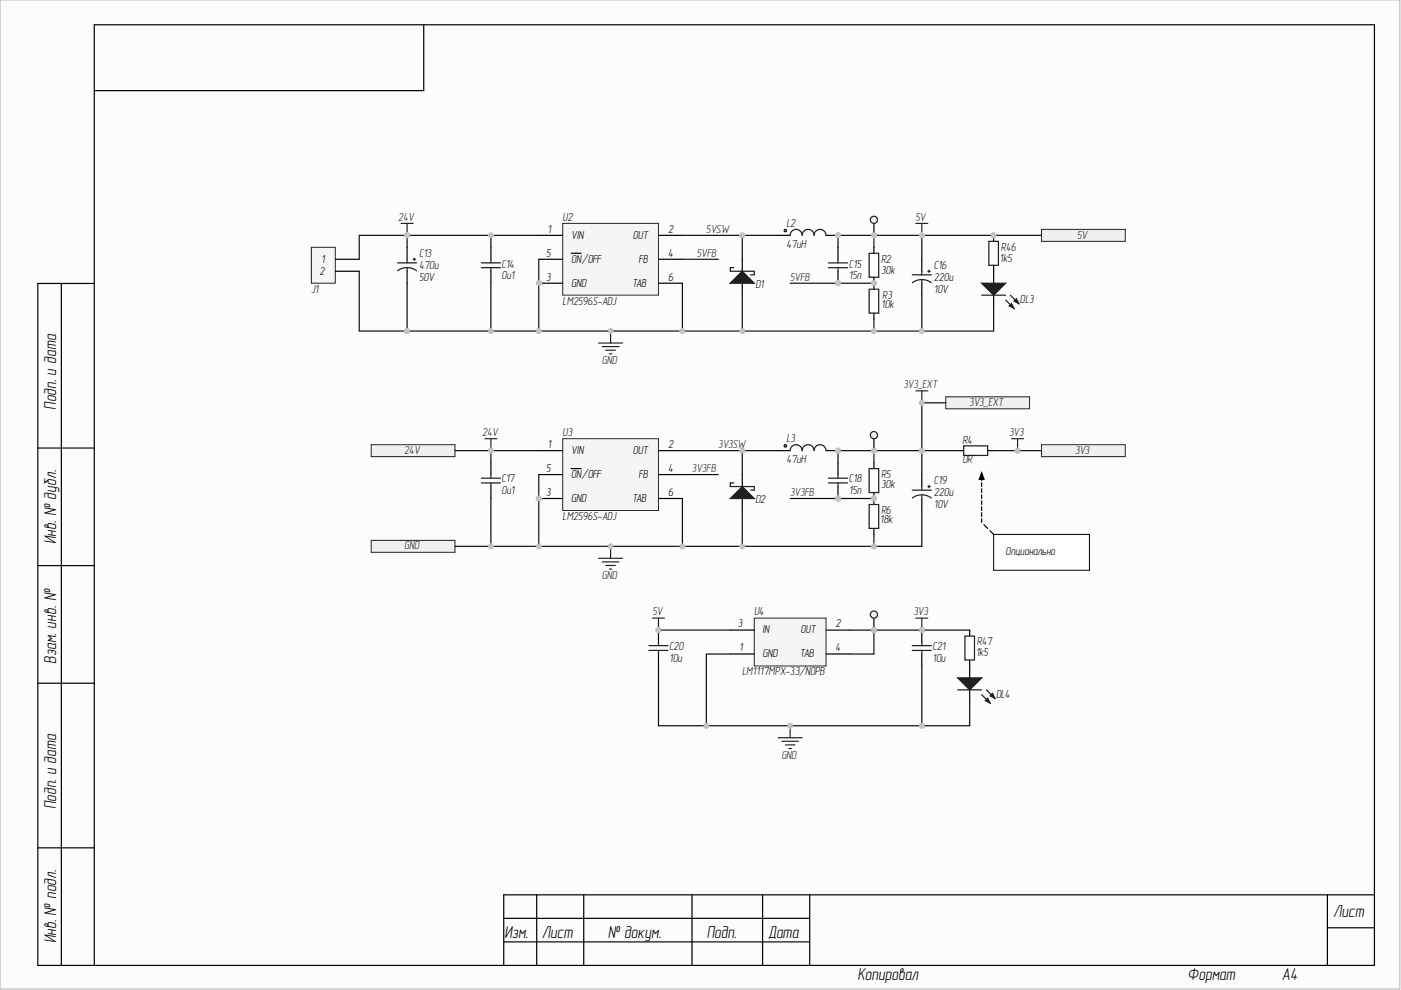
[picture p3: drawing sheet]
<svg xmlns="http://www.w3.org/2000/svg" width="297mm" height="210mm" viewBox="0 0 297 210" stroke-linecap="round" stroke-linejoin="round" font-family="sans-serif">
<path d="M0 0h296.8v209.7h-296.8z" fill-rule="evenodd" fill="#fcfcfc"/>
<path d="M0 0h296.8v209.7h-296.8z" fill="none" stroke="#bdbdbd" stroke-width=".21"/>
<path d="M0 0h296.8v209.7h-296.8z" fill-rule="evenodd" fill="#fcfcfc"/>
<path d="M0 0h296.8v209.7h-296.8z" fill="none" stroke="#bdbdbd" stroke-width=".21"/>
<g fill="none" stroke="#000" stroke-width=".25">
<path d="M89.8 5.3v13.9h-69.8M13 60.1v144.6M20 60.1h-12v144.6h283.4v-199.4h-271.4v199.4M8 95h12M8 119.9h12M8 144.9h12M8 179.8h12M106.8 194.7h64.9M106.8 199.7h64.9M113.8 189.7v15M123.8 189.7v15M146.7 189.7v15"/>
<path d="M161.7 189.7v15M171.7 189.7v15M281.4 189.7v15M281.4 196.7h10M291.4 189.7h-184.6v15"/>
</g>
<path d="M126.9 72.7h5.1M127.7 73.5h3.5M128.4 74.2h2.1M129.2 75h.5M129.5 70.2v2.5" fill="none" stroke="#262626" stroke-width=".25"/>
<circle cx="129.5" cy="70.2" r=".51" fill="#c1c1c1"/>
<circle cx="129.5" cy="70.2" r=".51" fill="none" stroke="#c1c1c1" stroke-width=".21"/>
<path d="M194.2 131.1h2.5M195.4 131.1v2.5" fill="none" stroke="#262626" stroke-width=".25"/>
<circle cx="195.4" cy="133.6" r=".51" fill="#c1c1c1"/>
<circle cx="195.4" cy="133.6" r=".51" fill="none" stroke="#c1c1c1" stroke-width=".21"/>
<path d="M194.2 47.4h2.5M195.4 47.4v2.5" fill="none" stroke="#262626" stroke-width=".25"/>
<circle cx="195.4" cy="49.9" r=".51" fill="#c1c1c1"/>
<circle cx="195.4" cy="49.9" r=".51" fill="none" stroke="#c1c1c1" stroke-width=".21"/>
<path d="M85 47.4h2.6M86.3 47.4v2.5" fill="none" stroke="#262626" stroke-width=".25"/>
<circle cx="86.3" cy="49.9" r=".51" fill="#c1c1c1"/>
<circle cx="86.3" cy="49.9" r=".51" fill="none" stroke="#c1c1c1" stroke-width=".21"/>
<circle cx="114.2" cy="60" r=".51" fill="#c1c1c1"/>
<circle cx="114.2" cy="60" r=".51" fill="none" stroke="#c1c1c1" stroke-width=".21"/>
<path d="M119.3 47.4h20.3v15.2h-20.3z" fill-rule="evenodd" fill="#f5f5f5"/>
<path d="M119.3 47.4h20.3v15.2h-20.3z" fill="none" stroke="#262626" stroke-width=".21"/>
<path d="M114.2 55h5.1M114.2 49.9h5.1M121.1 53.7h2.1M139.6 55h5.1M114.2 60h5.1" fill="none" stroke="#000" stroke-width=".25"/>
<circle cx="114.2" cy="60" r=".51" fill="#c1c1c1"/>
<circle cx="114.2" cy="60" r=".51" fill="none" stroke="#c1c1c1" stroke-width=".21"/>
<path d="M104.1 52.4v2.6M104.1 57.5v2.5M139.6 49.9h5.1M139.6 60h5.1M157.4 60v2.6" fill="none" stroke="#000" stroke-width=".25"/>
<path d="M102.1 55.7h4M102.1 56.7h4M104.1 55v.7M104.1 56.7v.8" fill="none" stroke="#1c1c1c" stroke-width=".25"/>
<path d="M154.8 60l2.6-2.5 2.5 2.5z" fill="#1c1c1c"/>
<path d="M155.6 56.7h-.8v.8h5.1v.8h-.7M154.8 60l2.6-2.5 2.5 2.5z" fill="none" stroke="#1c1c1c" stroke-width=".25"/>
<path d="M157.4 55v2.5" fill="none" stroke="#000" stroke-width=".25"/>
<circle cx="177.7" cy="49.9" r=".51" fill="#c1c1c1"/>
<circle cx="177.7" cy="49.9" r=".51" fill="none" stroke="#c1c1c1" stroke-width=".21"/>
<path d="M165 49.9h2.5M175.1 49.9h2.6" fill="none" stroke="#000" stroke-width=".25"/>
<circle cx="177.7" cy="49.9" r=".51" fill="#c1c1c1"/>
<circle cx="177.7" cy="49.9" r=".51" fill="none" stroke="#c1c1c1" stroke-width=".21"/>
<path d="M167.5 49.9a1.27 1.27 0 0 1 1.3-1.3 1.27 1.27 0 0 1 1.3 1.3 1.27 1.27 0 0 1 1.2-1.3 1.27 1.27 0 0 1 1.3 1.3M172.6 49.9a1.27 1.27 0 0 1 1.3-1.3 1.27 1.27 0 0 1 1.2 1.3M193.4 58.3h4.1M193.4 59.9a3.3 3.3 0 0 1 4 0M195.4 57.5v.8M195.4 59.3v.8M196.7 57.5h.5M197 57.3v.5" fill="none" stroke="#1c1c1c" stroke-width=".25"/>
<g fill="none" stroke="#000" stroke-width=".25">
<path d="M195.4 55v2.5M195.4 60.1v2.5"/>
<circle cx="166.5" cy="48.9" r=".25"/>
</g>
<circle cx="177.7" cy="60" r=".51" fill="#c1c1c1"/>
<circle cx="177.7" cy="60" r=".51" fill="none" stroke="#c1c1c1" stroke-width=".21"/>
<path d="M177.7 52.4v2.6M177.7 57.5v2.6" fill="none" stroke="#000" stroke-width=".25"/>
<circle cx="177.7" cy="60" r=".51" fill="#c1c1c1"/>
<circle cx="177.7" cy="60" r=".51" fill="none" stroke="#c1c1c1" stroke-width=".21"/>
<path d="M175.6 56.8h4.1M175.6 55.7h4.1M177.7 55v.7M177.7 56.8v.7" fill="none" stroke="#1c1c1c" stroke-width=".25"/>
<circle cx="185.3" cy="60" r=".51" fill="#c1c1c1"/>
<circle cx="185.3" cy="60" r=".51" fill="none" stroke="#c1c1c1" stroke-width=".21"/>
<path d="M185.3 58.8v1.3" fill="none" stroke="#000" stroke-width=".25"/>
<circle cx="185.3" cy="60" r=".51" fill="#c1c1c1"/>
<circle cx="185.3" cy="60" r=".51" fill="none" stroke="#c1c1c1" stroke-width=".21"/>
<path d="M185.3 52.4v1.3" fill="none" stroke="#000" stroke-width=".25"/>
<path d="M184.3 53.7h2v5.1h-2z" fill="none" stroke="#1c1c1c" stroke-width=".25"/>
<circle cx="185.3" cy="60" r=".51" fill="#c1c1c1"/>
<circle cx="185.3" cy="60" r=".51" fill="none" stroke="#c1c1c1" stroke-width=".21"/>
<path d="M185.3 60.1v1.2M185.3 66.4v1.3" fill="none" stroke="#000" stroke-width=".25"/>
<circle cx="185.3" cy="60" r=".51" fill="#c1c1c1"/>
<circle cx="185.3" cy="60" r=".51" fill="none" stroke="#c1c1c1" stroke-width=".21"/>
<path d="M184.3 61.3h2v5.1h-2z" fill="none" stroke="#1c1c1c" stroke-width=".25"/>
<path d="M126.9 118.4h5.1M127.7 119.1h3.5M128.4 119.9h2.1M129.5 115.8v2.6M129.2 120.7h.5" fill="none" stroke="#262626" stroke-width=".25"/>
<circle cx="129.5" cy="115.8" r=".51" fill="#c1c1c1"/>
<circle cx="129.5" cy="115.8" r=".51" fill="none" stroke="#c1c1c1" stroke-width=".21"/>
<path d="M194.2 82.9h2.5M195.4 82.9v2.5" fill="none" stroke="#262626" stroke-width=".25"/>
<circle cx="195.4" cy="85.4" r=".51" fill="#c1c1c1"/>
<circle cx="195.4" cy="85.4" r=".51" fill="none" stroke="#c1c1c1" stroke-width=".21"/>
<circle cx="114.2" cy="105.7" r=".51" fill="#c1c1c1"/>
<circle cx="114.2" cy="105.7" r=".51" fill="none" stroke="#c1c1c1" stroke-width=".21"/>
<path d="M119.3 93h20.3v15.2h-20.3z" fill-rule="evenodd" fill="#f5f5f5"/>
<path d="M119.3 93h20.3v15.2h-20.3z" fill="none" stroke="#262626" stroke-width=".21"/>
<path d="M114.2 95.6h5.1M121.1 99.4h2.1M114.2 100.6h5.1M114.2 105.7h5.1M139.6 100.6h5.1" fill="none" stroke="#000" stroke-width=".25"/>
<circle cx="114.2" cy="105.7" r=".51" fill="#c1c1c1"/>
<circle cx="114.2" cy="105.7" r=".51" fill="none" stroke="#c1c1c1" stroke-width=".21"/>
<path d="M139.6 95.6h5.1M139.6 105.7h5.1M157.4 105.7v2.5" fill="none" stroke="#000" stroke-width=".25"/>
<path d="M154.8 105.7l2.6-2.5 2.5 2.5z" fill="#1c1c1c"/>
<path d="M154.8 105.7l2.6-2.5 2.5 2.5zM155.6 102.4h-.8v.8h5.1v.7h-.7" fill="none" stroke="#1c1c1c" stroke-width=".25"/>
<path d="M157.4 100.6v2.6" fill="none" stroke="#000" stroke-width=".25"/>
<circle cx="177.7" cy="95.6" r=".51" fill="#c1c1c1"/>
<circle cx="177.7" cy="95.6" r=".51" fill="none" stroke="#c1c1c1" stroke-width=".21"/>
<path d="M165 95.6h2.5M175.1 95.6h2.6" fill="none" stroke="#000" stroke-width=".25"/>
<circle cx="177.7" cy="95.6" r=".51" fill="#c1c1c1"/>
<circle cx="177.7" cy="95.6" r=".51" fill="none" stroke="#c1c1c1" stroke-width=".21"/>
<path d="M167.5 95.6a1.27 1.27 0 0 1 1.3-1.3 1.27 1.27 0 0 1 1.3 1.3 1.27 1.27 0 0 1 1.2-1.3 1.27 1.27 0 0 1 1.3 1.3 1.27 1.27 0 0 1 1.3-1.3 1.27 1.27 0 0 1 1.2 1.3M193.4 103.9h4.1M193.4 105.6a3.3 3.3 0 0 1 4 0M195.4 103.2v.7M195.4 104.9v.8M196.7 103.2h.5M197 102.9v.5" fill="none" stroke="#1c1c1c" stroke-width=".25"/>
<g fill="none" stroke="#000" stroke-width=".25">
<path d="M195.4 100.6v2.6M195.4 105.7v2.5"/>
<circle cx="166.5" cy="94.5" r=".25"/>
</g>
<circle cx="177.7" cy="105.7" r=".51" fill="#c1c1c1"/>
<circle cx="177.7" cy="105.7" r=".51" fill="none" stroke="#c1c1c1" stroke-width=".21"/>
<path d="M177.7 98.1v2.5M177.7 103.2v2.5" fill="none" stroke="#000" stroke-width=".25"/>
<circle cx="177.7" cy="105.7" r=".51" fill="#c1c1c1"/>
<circle cx="177.7" cy="105.7" r=".51" fill="none" stroke="#c1c1c1" stroke-width=".21"/>
<path d="M175.6 102.4h4.1M175.6 101.4h4.1M177.7 100.6v.8M177.7 102.4v.8" fill="none" stroke="#1c1c1c" stroke-width=".25"/>
<circle cx="185.3" cy="105.7" r=".51" fill="#c1c1c1"/>
<circle cx="185.3" cy="105.7" r=".51" fill="none" stroke="#c1c1c1" stroke-width=".21"/>
<path d="M185.3 104.4v1.3" fill="none" stroke="#000" stroke-width=".25"/>
<circle cx="185.3" cy="105.7" r=".51" fill="#c1c1c1"/>
<circle cx="185.3" cy="105.7" r=".51" fill="none" stroke="#c1c1c1" stroke-width=".21"/>
<path d="M185.3 98.1v1.3" fill="none" stroke="#000" stroke-width=".25"/>
<path d="M184.3 99.4h2v5h-2z" fill="none" stroke="#1c1c1c" stroke-width=".25"/>
<circle cx="185.3" cy="105.7" r=".51" fill="#c1c1c1"/>
<circle cx="185.3" cy="105.7" r=".51" fill="none" stroke="#c1c1c1" stroke-width=".21"/>
<path d="M185.3 105.7v1.3M185.3 112v1.3" fill="none" stroke="#000" stroke-width=".25"/>
<circle cx="185.3" cy="105.7" r=".51" fill="#c1c1c1"/>
<circle cx="185.3" cy="105.7" r=".51" fill="none" stroke="#c1c1c1" stroke-width=".21"/>
<path d="M102.1 101.4h4M102.1 102.4h4M104.1 100.6v.8M104.1 102.4v.8M184.3 107h2v5h-2z" fill="none" stroke="#1c1c1c" stroke-width=".25"/>
<path d="M104.1 98.1v2.5M104.1 103.2v2.5" fill="none" stroke="#000" stroke-width=".25"/>
<path d="M102.8 93h2.6M104.1 93v2.6" fill="none" stroke="#262626" stroke-width=".25"/>
<circle cx="104.1" cy="95.6" r=".51" fill="#c1c1c1"/>
<circle cx="104.1" cy="95.6" r=".51" fill="none" stroke="#c1c1c1" stroke-width=".21"/>
<path d="M138.3 131.1h2.6M139.6 131.1v2.5" fill="none" stroke="#262626" stroke-width=".25"/>
<circle cx="139.6" cy="133.6" r=".51" fill="#c1c1c1"/>
<circle cx="139.6" cy="133.6" r=".51" fill="none" stroke="#c1c1c1" stroke-width=".21"/>
<path d="M159.9 131.1h15.2v10.1h-15.2z" fill-rule="evenodd" fill="#f5f5f5"/>
<path d="M159.9 131.1h15.2v10.1h-15.2z" fill="none" stroke="#262626" stroke-width=".21"/>
<path d="M154.8 133.6h5.1M154.8 138.7h5.1M175.1 133.6h5.1M175.1 138.7h5.1" fill="none" stroke="#000" stroke-width=".25"/>
<circle cx="139.6" cy="133.6" r=".51" fill="#c1c1c1"/>
<circle cx="139.6" cy="133.6" r=".51" fill="none" stroke="#c1c1c1" stroke-width=".21"/>
<path d="M139.6 133.6v2.5M139.6 138.7v2.5" fill="none" stroke="#000" stroke-width=".25"/>
<circle cx="139.6" cy="133.6" r=".51" fill="#c1c1c1"/>
<circle cx="139.6" cy="133.6" r=".51" fill="none" stroke="#c1c1c1" stroke-width=".21"/>
<path d="M137.6 136.9h4M137.6 137.9h4M139.6 136.1v.8M139.6 137.9v.8" fill="none" stroke="#1c1c1c" stroke-width=".25"/>
<circle cx="195.4" cy="133.6" r=".51" fill="#c1c1c1"/>
<circle cx="195.4" cy="133.6" r=".51" fill="none" stroke="#c1c1c1" stroke-width=".21"/>
<path d="M195.4 133.6v2.5M195.4 138.7v2.5" fill="none" stroke="#000" stroke-width=".25"/>
<circle cx="195.4" cy="133.6" r=".51" fill="#c1c1c1"/>
<circle cx="195.4" cy="133.6" r=".51" fill="none" stroke="#c1c1c1" stroke-width=".21"/>
<path d="M193.4 136.9h4.1M193.4 137.9h4.1M195.4 136.1v.8M195.4 137.9v.8" fill="none" stroke="#1c1c1c" stroke-width=".25"/>
<path d="M165 156.4h5.1M165.7 157.2h3.6M166.5 157.9h2M167.3 158.7h.5M167.5 153.9v2.5" fill="none" stroke="#262626" stroke-width=".25"/>
<circle cx="167.5" cy="153.9" r=".51" fill="#c1c1c1"/>
<circle cx="167.5" cy="153.9" r=".51" fill="none" stroke="#c1c1c1" stroke-width=".21"/>
<path d="M214.5 93h2.5M215.7 93v2.6" fill="none" stroke="#262626" stroke-width=".25"/>
<circle cx="215.7" cy="95.6" r=".51" fill="#c1c1c1"/>
<circle cx="215.7" cy="95.6" r=".51" fill="none" stroke="#c1c1c1" stroke-width=".21"/>
<path d="M203.1 95.6h1.2M209.4 95.6h1.3" fill="none" stroke="#000" stroke-width=".25"/>
<path d="M204.3 94.5h5.1v2.1h-5.1z" fill="none" stroke="#1c1c1c" stroke-width=".25"/>
<path d="M200.5 84.1h17.8v2.6h-17.8z" fill-rule="evenodd" fill="#f0f0f0"/>
<path d="M200.5 84.1h17.8v2.6h-17.8z" fill="none" stroke="#262626" stroke-width=".21"/>
<path d="M220.8 94.3h17.8v2.5h-17.8z" fill-rule="evenodd" fill="#f0f0f0"/>
<path d="M220.8 94.3h17.8v2.5h-17.8z" fill="none" stroke="#262626" stroke-width=".21"/>
<path d="M220.8 48.6h17.8v2.6h-17.8z" fill-rule="evenodd" fill="#f0f0f0"/>
<path d="M220.8 48.6h17.8v2.6h-17.8z" fill="none" stroke="#262626" stroke-width=".21"/>
<path d="M78.7 94.3h17.8v2.5h-17.8z" fill-rule="evenodd" fill="#f0f0f0"/>
<path d="M78.7 94.3h17.8v2.5h-17.8z" fill="none" stroke="#262626" stroke-width=".21"/>
<path d="M78.7 114.6h17.8v2.5h-17.8z" fill-rule="evenodd" fill="#f0f0f0"/>
<path d="M78.7 114.6h17.8v2.5h-17.8z" fill="none" stroke="#262626" stroke-width=".21"/>
<path d="M210.7 113.3h20.3v7.6h-20.3z" fill-rule="evenodd" fill="#fefefe"/>
<path d="M210.7 113.3h20.3v7.6h-20.3z" fill="none" stroke="#000" stroke-width=".21"/>
<path d="M208.1 100.2l.5 1.4h-1zM208.1 101.1v.8M208.1 102.4v.8M208.1 103.6v.8M208.1 104.9v.8M208.1 106.2v.8M208.1 107.4v.8M208.1 108.7v.8M208.1 110v.8M208.6 111.2l.8 .8M209.9 112.5l.8 .8" fill="none" stroke="#000" stroke-width=".25"/>
<path d="M208.1 100.2l.5 1.4h-1z" fill="#000"/>
<circle cx="210.7" cy="49.9" r=".51" fill="#c1c1c1"/>
<circle cx="210.7" cy="49.9" r=".51" fill="none" stroke="#c1c1c1" stroke-width=".21"/>
<path d="M210.7 49.9v1.3M210.7 56.2v1.3" fill="none" stroke="#000" stroke-width=".25"/>
<circle cx="210.7" cy="49.9" r=".51" fill="#c1c1c1"/>
<circle cx="210.7" cy="49.9" r=".51" fill="none" stroke="#c1c1c1" stroke-width=".21"/>
<path d="M209.7 51.2h2v5h-2zM204.6 134.9h2v5h-2z" fill="none" stroke="#1c1c1c" stroke-width=".25"/>
<path d="M205.6 133.6v1.3M205.6 139.9v1.3" fill="none" stroke="#000" stroke-width=".25"/>
<path d="M86.3 49.9h-10.1v5.1" fill="none" stroke="#0e0e0e" stroke-width=".25"/>
<circle cx="86.3" cy="49.9" r=".51" fill="#c1c1c1"/>
<circle cx="86.3" cy="49.9" r=".51" fill="none" stroke="#c1c1c1" stroke-width=".21"/>
<path d="M76.2 57.5v12.7h10.1" fill="none" stroke="#0e0e0e" stroke-width=".25"/>
<circle cx="86.3" cy="70.2" r=".51" fill="#c1c1c1"/>
<circle cx="86.3" cy="70.2" r=".51" fill="none" stroke="#c1c1c1" stroke-width=".21"/>
<path d="M86.3 60v10.2" fill="none" stroke="#0e0e0e" stroke-width=".25"/>
<circle cx="86.3" cy="70.2" r=".51" fill="#c1c1c1"/>
<circle cx="86.3" cy="70.2" r=".51" fill="none" stroke="#c1c1c1" stroke-width=".21"/>
<path d="M86.3 49.9v2.5" fill="none" stroke="#0e0e0e" stroke-width=".25"/>
<circle cx="86.3" cy="49.9" r=".51" fill="#c1c1c1"/>
<circle cx="86.3" cy="49.9" r=".51" fill="none" stroke="#c1c1c1" stroke-width=".21"/>
<path d="M114.2 55v5" fill="none" stroke="#0e0e0e" stroke-width=".25"/>
<circle cx="114.2" cy="60" r=".51" fill="#c1c1c1"/>
<circle cx="114.2" cy="60" r=".51" fill="none" stroke="#c1c1c1" stroke-width=".21"/>
<path d="M104.1 60v10.2" fill="none" stroke="#0e0e0e" stroke-width=".25"/>
<circle cx="104.1" cy="70.2" r=".51" fill="#c1c1c1"/>
<circle cx="104.1" cy="70.2" r=".51" fill="none" stroke="#c1c1c1" stroke-width=".21"/>
<path d="M86.3 49.9h27.9" fill="none" stroke="#0e0e0e" stroke-width=".25"/>
<circle cx="104.1" cy="49.9" r=".51" fill="#c1c1c1"/>
<circle cx="104.1" cy="49.9" r=".51" fill="none" stroke="#c1c1c1" stroke-width=".21"/>
<circle cx="86.3" cy="49.9" r=".51" fill="#c1c1c1"/>
<circle cx="86.3" cy="49.9" r=".51" fill="none" stroke="#c1c1c1" stroke-width=".21"/>
<path d="M104.1 49.9v2.5" fill="none" stroke="#0e0e0e" stroke-width=".25"/>
<circle cx="104.1" cy="49.9" r=".51" fill="#c1c1c1"/>
<circle cx="104.1" cy="49.9" r=".51" fill="none" stroke="#c1c1c1" stroke-width=".21"/>
<path d="M144.7 60v10.2h-30.5" fill="none" stroke="#0e0e0e" stroke-width=".25"/>
<circle cx="144.7" cy="70.2" r=".51" fill="#c1c1c1"/>
<circle cx="144.7" cy="70.2" r=".51" fill="none" stroke="#c1c1c1" stroke-width=".21"/>
<circle cx="129.5" cy="70.2" r=".51" fill="#c1c1c1"/>
<circle cx="129.5" cy="70.2" r=".51" fill="none" stroke="#c1c1c1" stroke-width=".21"/>
<circle cx="114.2" cy="70.2" r=".51" fill="#c1c1c1"/>
<circle cx="114.2" cy="70.2" r=".51" fill="none" stroke="#c1c1c1" stroke-width=".21"/>
<path d="M185.3 67.7v2.5" fill="none" stroke="#0e0e0e" stroke-width=".25"/>
<circle cx="185.3" cy="70.2" r=".51" fill="#c1c1c1"/>
<circle cx="185.3" cy="70.2" r=".51" fill="none" stroke="#c1c1c1" stroke-width=".21"/>
<path d="M114.2 60v10.2h-27.9" fill="none" stroke="#0e0e0e" stroke-width=".25"/>
<circle cx="86.3" cy="70.2" r=".51" fill="#c1c1c1"/>
<circle cx="86.3" cy="70.2" r=".51" fill="none" stroke="#c1c1c1" stroke-width=".21"/>
<circle cx="104.1" cy="70.2" r=".51" fill="#c1c1c1"/>
<circle cx="104.1" cy="70.2" r=".51" fill="none" stroke="#c1c1c1" stroke-width=".21"/>
<circle cx="114.2" cy="70.2" r=".51" fill="#c1c1c1"/>
<circle cx="114.2" cy="70.2" r=".51" fill="none" stroke="#c1c1c1" stroke-width=".21"/>
<circle cx="114.2" cy="60" r=".51" fill="#c1c1c1"/>
<circle cx="114.2" cy="60" r=".51" fill="none" stroke="#c1c1c1" stroke-width=".21"/>
<path d="M177.7 49.9v2.5" fill="none" stroke="#0e0e0e" stroke-width=".25"/>
<circle cx="177.7" cy="49.9" r=".51" fill="#c1c1c1"/>
<circle cx="177.7" cy="49.9" r=".51" fill="none" stroke="#c1c1c1" stroke-width=".21"/>
<path d="M185.3 49.9v2.5" fill="none" stroke="#0e0e0e" stroke-width=".25"/>
<circle cx="185.3" cy="49.9" r=".51" fill="#c1c1c1"/>
<circle cx="185.3" cy="49.9" r=".51" fill="none" stroke="#c1c1c1" stroke-width=".21"/>
<path d="M177.7 60.1h7.6" fill="none" stroke="#0e0e0e" stroke-width=".25"/>
<circle cx="177.7" cy="60" r=".51" fill="#c1c1c1"/>
<circle cx="177.7" cy="60" r=".51" fill="none" stroke="#c1c1c1" stroke-width=".21"/>
<circle cx="185.3" cy="60" r=".51" fill="#c1c1c1"/>
<circle cx="185.3" cy="60" r=".51" fill="none" stroke="#c1c1c1" stroke-width=".21"/>
<path d="M167.5 60.1h10.2" fill="none" stroke="#0e0e0e" stroke-width=".25"/>
<circle cx="177.7" cy="60" r=".51" fill="#c1c1c1"/>
<circle cx="177.7" cy="60" r=".51" fill="none" stroke="#c1c1c1" stroke-width=".21"/>
<path d="M144.7 55h7.6M195.4 62.6v7.6h-50.7" fill="none" stroke="#0e0e0e" stroke-width=".25"/>
<circle cx="144.7" cy="70.2" r=".51" fill="#c1c1c1"/>
<circle cx="144.7" cy="70.2" r=".51" fill="none" stroke="#c1c1c1" stroke-width=".21"/>
<circle cx="157.4" cy="70.2" r=".51" fill="#c1c1c1"/>
<circle cx="157.4" cy="70.2" r=".51" fill="none" stroke="#c1c1c1" stroke-width=".21"/>
<circle cx="185.3" cy="70.2" r=".51" fill="#c1c1c1"/>
<circle cx="185.3" cy="70.2" r=".51" fill="none" stroke="#c1c1c1" stroke-width=".21"/>
<circle cx="195.4" cy="70.2" r=".51" fill="#c1c1c1"/>
<circle cx="195.4" cy="70.2" r=".51" fill="none" stroke="#c1c1c1" stroke-width=".21"/>
<path d="M144.7 49.9h20.3" fill="none" stroke="#0e0e0e" stroke-width=".25"/>
<circle cx="157.4" cy="49.9" r=".51" fill="#c1c1c1"/>
<circle cx="157.4" cy="49.9" r=".51" fill="none" stroke="#c1c1c1" stroke-width=".21"/>
<path d="M157.4 62.6v7.6" fill="none" stroke="#0e0e0e" stroke-width=".25"/>
<circle cx="157.4" cy="70.2" r=".51" fill="#c1c1c1"/>
<circle cx="157.4" cy="70.2" r=".51" fill="none" stroke="#c1c1c1" stroke-width=".21"/>
<path d="M157.4 49.9v5.1" fill="none" stroke="#0e0e0e" stroke-width=".25"/>
<circle cx="157.4" cy="49.9" r=".51" fill="#c1c1c1"/>
<circle cx="157.4" cy="49.9" r=".51" fill="none" stroke="#c1c1c1" stroke-width=".21"/>
<path d="M114.2 100.6v5.1" fill="none" stroke="#0e0e0e" stroke-width=".25"/>
<circle cx="114.2" cy="105.7" r=".51" fill="#c1c1c1"/>
<circle cx="114.2" cy="105.7" r=".51" fill="none" stroke="#c1c1c1" stroke-width=".21"/>
<path d="M185.3 113.3v2.5" fill="none" stroke="#0e0e0e" stroke-width=".25"/>
<circle cx="185.3" cy="115.8" r=".51" fill="#c1c1c1"/>
<circle cx="185.3" cy="115.8" r=".51" fill="none" stroke="#c1c1c1" stroke-width=".21"/>
<path d="M177.7 95.6v2.5" fill="none" stroke="#0e0e0e" stroke-width=".25"/>
<circle cx="177.7" cy="95.6" r=".51" fill="#c1c1c1"/>
<circle cx="177.7" cy="95.6" r=".51" fill="none" stroke="#c1c1c1" stroke-width=".21"/>
<path d="M185.3 95.6v2.5" fill="none" stroke="#0e0e0e" stroke-width=".25"/>
<circle cx="185.3" cy="95.6" r=".51" fill="#c1c1c1"/>
<circle cx="185.3" cy="95.6" r=".51" fill="none" stroke="#c1c1c1" stroke-width=".21"/>
<path d="M177.7 105.7h7.6" fill="none" stroke="#0e0e0e" stroke-width=".25"/>
<circle cx="177.7" cy="105.7" r=".51" fill="#c1c1c1"/>
<circle cx="177.7" cy="105.7" r=".51" fill="none" stroke="#c1c1c1" stroke-width=".21"/>
<circle cx="185.3" cy="105.7" r=".51" fill="#c1c1c1"/>
<circle cx="185.3" cy="105.7" r=".51" fill="none" stroke="#c1c1c1" stroke-width=".21"/>
<path d="M167.5 105.7h10.2" fill="none" stroke="#0e0e0e" stroke-width=".25"/>
<circle cx="177.7" cy="105.7" r=".51" fill="#c1c1c1"/>
<circle cx="177.7" cy="105.7" r=".51" fill="none" stroke="#c1c1c1" stroke-width=".21"/>
<path d="M144.7 100.6h7.6M195.4 108.2v7.6h-50.7" fill="none" stroke="#0e0e0e" stroke-width=".25"/>
<circle cx="144.7" cy="115.8" r=".51" fill="#c1c1c1"/>
<circle cx="144.7" cy="115.8" r=".51" fill="none" stroke="#c1c1c1" stroke-width=".21"/>
<circle cx="157.4" cy="115.8" r=".51" fill="#c1c1c1"/>
<circle cx="157.4" cy="115.8" r=".51" fill="none" stroke="#c1c1c1" stroke-width=".21"/>
<circle cx="185.3" cy="115.8" r=".51" fill="#c1c1c1"/>
<circle cx="185.3" cy="115.8" r=".51" fill="none" stroke="#c1c1c1" stroke-width=".21"/>
<path d="M144.7 95.6h20.3" fill="none" stroke="#0e0e0e" stroke-width=".25"/>
<circle cx="157.4" cy="95.6" r=".51" fill="#c1c1c1"/>
<circle cx="157.4" cy="95.6" r=".51" fill="none" stroke="#c1c1c1" stroke-width=".21"/>
<path d="M157.4 108.2v7.6" fill="none" stroke="#0e0e0e" stroke-width=".25"/>
<circle cx="157.4" cy="115.8" r=".51" fill="#c1c1c1"/>
<circle cx="157.4" cy="115.8" r=".51" fill="none" stroke="#c1c1c1" stroke-width=".21"/>
<path d="M157.4 95.6v5" fill="none" stroke="#0e0e0e" stroke-width=".25"/>
<circle cx="157.4" cy="95.6" r=".51" fill="#c1c1c1"/>
<circle cx="157.4" cy="95.6" r=".51" fill="none" stroke="#c1c1c1" stroke-width=".21"/>
<path d="M114.2 95.6h-10.1v2.5" fill="none" stroke="#0e0e0e" stroke-width=".25"/>
<circle cx="104.1" cy="95.6" r=".51" fill="#c1c1c1"/>
<circle cx="104.1" cy="95.6" r=".51" fill="none" stroke="#c1c1c1" stroke-width=".21"/>
<path d="M104.1 105.7v10.1h40.6v-10.1" fill="none" stroke="#0e0e0e" stroke-width=".25"/>
<circle cx="144.7" cy="115.8" r=".51" fill="#c1c1c1"/>
<circle cx="144.7" cy="115.8" r=".51" fill="none" stroke="#c1c1c1" stroke-width=".21"/>
<circle cx="129.5" cy="115.8" r=".51" fill="#c1c1c1"/>
<circle cx="129.5" cy="115.8" r=".51" fill="none" stroke="#c1c1c1" stroke-width=".21"/>
<circle cx="114.2" cy="115.8" r=".51" fill="#c1c1c1"/>
<circle cx="114.2" cy="115.8" r=".51" fill="none" stroke="#c1c1c1" stroke-width=".21"/>
<circle cx="104.1" cy="115.8" r=".51" fill="#c1c1c1"/>
<circle cx="104.1" cy="115.8" r=".51" fill="none" stroke="#c1c1c1" stroke-width=".21"/>
<path d="M114.2 105.7v10.1" fill="none" stroke="#0e0e0e" stroke-width=".25"/>
<circle cx="114.2" cy="105.7" r=".51" fill="#c1c1c1"/>
<circle cx="114.2" cy="105.7" r=".51" fill="none" stroke="#c1c1c1" stroke-width=".21"/>
<circle cx="114.2" cy="115.8" r=".51" fill="#c1c1c1"/>
<circle cx="114.2" cy="115.8" r=".51" fill="none" stroke="#c1c1c1" stroke-width=".21"/>
<path d="M139.6 133.6h15.2" fill="none" stroke="#0e0e0e" stroke-width=".25"/>
<circle cx="139.6" cy="133.6" r=".51" fill="#c1c1c1"/>
<circle cx="139.6" cy="133.6" r=".51" fill="none" stroke="#c1c1c1" stroke-width=".21"/>
<path d="M185.3 133.6v5.1h-5.1" fill="none" stroke="#0e0e0e" stroke-width=".25"/>
<circle cx="185.3" cy="133.6" r=".51" fill="#c1c1c1"/>
<circle cx="185.3" cy="133.6" r=".51" fill="none" stroke="#c1c1c1" stroke-width=".21"/>
<path d="M195.4 141.2v12.7h-45.6" fill="none" stroke="#0e0e0e" stroke-width=".25"/>
<circle cx="195.4" cy="153.9" r=".51" fill="#c1c1c1"/>
<circle cx="195.4" cy="153.9" r=".51" fill="none" stroke="#c1c1c1" stroke-width=".21"/>
<circle cx="167.5" cy="153.9" r=".51" fill="#c1c1c1"/>
<circle cx="167.5" cy="153.9" r=".51" fill="none" stroke="#c1c1c1" stroke-width=".21"/>
<circle cx="149.8" cy="153.9" r=".51" fill="#c1c1c1"/>
<circle cx="149.8" cy="153.9" r=".51" fill="none" stroke="#c1c1c1" stroke-width=".21"/>
<path d="M210.7 95.6h5" fill="none" stroke="#0e0e0e" stroke-width=".25"/>
<circle cx="215.7" cy="95.6" r=".51" fill="#c1c1c1"/>
<circle cx="215.7" cy="95.6" r=".51" fill="none" stroke="#c1c1c1" stroke-width=".21"/>
<path d="M195.4 95.6h7.7" fill="none" stroke="#0e0e0e" stroke-width=".25"/>
<circle cx="195.4" cy="95.6" r=".51" fill="#c1c1c1"/>
<circle cx="195.4" cy="95.6" r=".51" fill="none" stroke="#c1c1c1" stroke-width=".21"/>
<path d="M177.7 95.6h17.7v5" fill="none" stroke="#0e0e0e" stroke-width=".25"/>
<circle cx="195.4" cy="95.6" r=".51" fill="#c1c1c1"/>
<circle cx="195.4" cy="95.6" r=".51" fill="none" stroke="#c1c1c1" stroke-width=".21"/>
<circle cx="185.3" cy="95.6" r=".51" fill="#c1c1c1"/>
<circle cx="185.3" cy="95.6" r=".51" fill="none" stroke="#c1c1c1" stroke-width=".21"/>
<circle cx="177.7" cy="95.6" r=".51" fill="#c1c1c1"/>
<circle cx="177.7" cy="95.6" r=".51" fill="none" stroke="#c1c1c1" stroke-width=".21"/>
<path d="M195.4 85.4v10.2" fill="none" stroke="#0e0e0e" stroke-width=".25"/>
<circle cx="195.4" cy="85.4" r=".51" fill="#c1c1c1"/>
<circle cx="195.4" cy="85.4" r=".51" fill="none" stroke="#c1c1c1" stroke-width=".21"/>
<circle cx="195.4" cy="95.6" r=".51" fill="#c1c1c1"/>
<circle cx="195.4" cy="95.6" r=".51" fill="none" stroke="#c1c1c1" stroke-width=".21"/>
<path d="M215.7 95.6h5.1" fill="none" stroke="#0e0e0e" stroke-width=".25"/>
<circle cx="215.7" cy="95.6" r=".51" fill="#c1c1c1"/>
<circle cx="215.7" cy="95.6" r=".51" fill="none" stroke="#c1c1c1" stroke-width=".21"/>
<path d="M195.4 85.4h5.1" fill="none" stroke="#0e0e0e" stroke-width=".25"/>
<circle cx="195.4" cy="85.4" r=".51" fill="#c1c1c1"/>
<circle cx="195.4" cy="85.4" r=".51" fill="none" stroke="#c1c1c1" stroke-width=".21"/>
<path d="M195.4 49.9h25.4" fill="none" stroke="#0e0e0e" stroke-width=".25"/>
<circle cx="210.7" cy="49.9" r=".51" fill="#c1c1c1"/>
<circle cx="210.7" cy="49.9" r=".51" fill="none" stroke="#c1c1c1" stroke-width=".21"/>
<circle cx="195.4" cy="49.9" r=".51" fill="#c1c1c1"/>
<circle cx="195.4" cy="49.9" r=".51" fill="none" stroke="#c1c1c1" stroke-width=".21"/>
<path d="M96.5 95.6h7.6" fill="none" stroke="#0e0e0e" stroke-width=".25"/>
<circle cx="104.1" cy="95.6" r=".51" fill="#c1c1c1"/>
<circle cx="104.1" cy="95.6" r=".51" fill="none" stroke="#c1c1c1" stroke-width=".21"/>
<path d="M96.5 115.8h7.6" fill="none" stroke="#0e0e0e" stroke-width=".25"/>
<circle cx="104.1" cy="115.8" r=".51" fill="#c1c1c1"/>
<circle cx="104.1" cy="115.8" r=".51" fill="none" stroke="#c1c1c1" stroke-width=".21"/>
<path d="M154.8 138.7h-5v15.2h-10.2v-12.7" fill="none" stroke="#0e0e0e" stroke-width=".25"/>
<circle cx="149.8" cy="153.9" r=".51" fill="#c1c1c1"/>
<circle cx="149.8" cy="153.9" r=".51" fill="none" stroke="#c1c1c1" stroke-width=".21"/>
<path d="M195.4 133.6h10.2" fill="none" stroke="#0e0e0e" stroke-width=".25"/>
<circle cx="195.4" cy="133.6" r=".51" fill="#c1c1c1"/>
<circle cx="195.4" cy="133.6" r=".51" fill="none" stroke="#c1c1c1" stroke-width=".21"/>
<path d="M205.6 141.2v2.5M205.6 146.3v2.5" fill="none" stroke="#000" stroke-width=".25"/>
<path d="M203.1 143.7h5l-2.5 2.6z" fill="#1c1c1c"/>
<path d="M203.1 143.7h5l-2.5 2.6zM208.1 147.3l1.8 1.8M209.1 146.3l1.8 1.7" fill="none" stroke="#1c1c1c" stroke-width=".25"/>
<path d="M208.9 148.6l.5-.6 .5 1.1z" fill="#1c1c1c"/>
<path d="M208.9 148.6l.5-.6 .5 1.1z" fill="none" stroke="#1c1c1c" stroke-width=".25"/>
<path d="M209.9 147.5l.5-.5 .5 1z" fill="#1c1c1c"/>
<path d="M203.1 146.3h5M209.9 147.5l.5-.5 .5 1z" fill="none" stroke="#1c1c1c" stroke-width=".25"/>
<path d="M210.7 57.5v2.6M210.7 62.6v2.5" fill="none" stroke="#000" stroke-width=".25"/>
<path d="M208.1 60.1h5.1l-2.5 2.5z" fill="#1c1c1c"/>
<path d="M208.1 60.1h5.1l-2.5 2.5zM213.2 63.6l1.8 1.8M214.2 62.6l1.8 1.8" fill="none" stroke="#1c1c1c" stroke-width=".25"/>
<path d="M214 64.9l.5-.5 .5 1z" fill="#1c1c1c"/>
<path d="M214 64.9l.5-.5 .5 1z" fill="none" stroke="#1c1c1c" stroke-width=".25"/>
<path d="M215 63.9l.5-.6 .5 1.1z" fill="#1c1c1c"/>
<path d="M208.1 62.6h5.1M215 63.9l.5-.6 .5 1.1z" fill="none" stroke="#1c1c1c" stroke-width=".25"/>
<path d="M210.7 65.1v5.1h-15.3" fill="none" stroke="#0e0e0e" stroke-width=".25"/>
<circle cx="195.4" cy="70.2" r=".51" fill="#c1c1c1"/>
<circle cx="195.4" cy="70.2" r=".51" fill="none" stroke="#c1c1c1" stroke-width=".21"/>
<path d="M205.6 148.8v5.1h-10.2" fill="none" stroke="#0e0e0e" stroke-width=".25"/>
<circle cx="195.4" cy="153.9" r=".51" fill="#c1c1c1"/>
<circle cx="195.4" cy="153.9" r=".51" fill="none" stroke="#c1c1c1" stroke-width=".21"/>
<path d="M66 52.4h5.1v7.6h-5.1z" fill-rule="evenodd" fill="#f5f5f5"/>
<path d="M66 52.4h5.1v7.6h-5.1z" fill="none" stroke="#262626" stroke-width=".21"/>
<path d="M71.1 55h5.1M71.1 57.5h5.1M86.3 52.4v2.6M86.3 57.5v2.5" fill="none" stroke="#000" stroke-width=".25"/>
<path d="M84.3 55.7h4M84.3 57.4a3.3 3.3 0 0 1 4 0M86.3 55v.7M86.3 56.7v.8M87.6 55h.5M87.8 54.7v.5" fill="none" stroke="#1c1c1c" stroke-width=".25"/>
<circle cx="185.3" cy="49.9" r=".51" fill="#c1c1c1"/>
<circle cx="185.3" cy="49.9" r=".51" fill="none" stroke="#c1c1c1" stroke-width=".21"/>
<path d="M185.3 47.4v2.5" fill="none" stroke="#000" stroke-width=".25"/>
<circle cx="185.3" cy="49.9" r=".51" fill="#c1c1c1"/>
<circle cx="185.3" cy="49.9" r=".51" fill="none" stroke="#c1c1c1" stroke-width=".21"/>
<circle cx="185.3" cy="46.6" r=".76" fill="#f0f0f0"/>
<circle cx="185.3" cy="46.6" r=".76" fill="none" stroke="#1c1c1c" stroke-width=".25"/>
<path d="M177.7 49.9h17.7v5.1" fill="none" stroke="#0e0e0e" stroke-width=".25"/>
<circle cx="195.4" cy="49.9" r=".51" fill="#c1c1c1"/>
<circle cx="195.4" cy="49.9" r=".51" fill="none" stroke="#c1c1c1" stroke-width=".21"/>
<circle cx="185.3" cy="49.9" r=".51" fill="#c1c1c1"/>
<circle cx="185.3" cy="49.9" r=".51" fill="none" stroke="#c1c1c1" stroke-width=".21"/>
<circle cx="177.7" cy="49.9" r=".51" fill="#c1c1c1"/>
<circle cx="177.7" cy="49.9" r=".51" fill="none" stroke="#c1c1c1" stroke-width=".21"/>
<circle cx="185.3" cy="95.6" r=".51" fill="#c1c1c1"/>
<circle cx="185.3" cy="95.6" r=".51" fill="none" stroke="#c1c1c1" stroke-width=".21"/>
<path d="M185.3 93v2.6" fill="none" stroke="#000" stroke-width=".25"/>
<circle cx="185.3" cy="95.6" r=".51" fill="#c1c1c1"/>
<circle cx="185.3" cy="95.6" r=".51" fill="none" stroke="#c1c1c1" stroke-width=".21"/>
<circle cx="185.3" cy="92.3" r=".76" fill="#f0f0f0"/>
<circle cx="185.3" cy="92.3" r=".76" fill="none" stroke="#1c1c1c" stroke-width=".25"/>
<circle cx="185.3" cy="133.6" r=".51" fill="#c1c1c1"/>
<circle cx="185.3" cy="133.6" r=".51" fill="none" stroke="#c1c1c1" stroke-width=".21"/>
<path d="M185.3 131.1v2.5" fill="none" stroke="#000" stroke-width=".25"/>
<circle cx="185.3" cy="133.6" r=".51" fill="#c1c1c1"/>
<circle cx="185.3" cy="133.6" r=".51" fill="none" stroke="#c1c1c1" stroke-width=".21"/>
<circle cx="185.3" cy="130.3" r=".76" fill="#f0f0f0"/>
<circle cx="185.3" cy="130.3" r=".76" fill="none" stroke="#1c1c1c" stroke-width=".25"/>
<path d="M180.2 133.6h15.2" fill="none" stroke="#0e0e0e" stroke-width=".25"/>
<circle cx="185.3" cy="133.6" r=".51" fill="#c1c1c1"/>
<circle cx="185.3" cy="133.6" r=".51" fill="none" stroke="#c1c1c1" stroke-width=".21"/>
<circle cx="195.4" cy="133.6" r=".51" fill="#c1c1c1"/>
<circle cx="195.4" cy="133.6" r=".51" fill="none" stroke="#c1c1c1" stroke-width=".21"/>
<g font-size="3.7">
<text x="11.9" y="86.9" transform="rotate(-90 11.9 86.9)">Подп. и дата</text>
<text x="11.9" y="115.4" transform="rotate(-90 11.9 115.4)">Инв. № дубл.</text>
<text x="11.9" y="140.8" transform="rotate(-90 11.9 140.8)">Взам. инв. №</text>
<text x="11.9" y="171.6" transform="rotate(-90 11.9 171.6)">Подп. и дата</text>
<text x="282.7" y="194.4">Лист</text>
<text x="11.9" y="200" transform="rotate(-90 11.9 200)">Инв. № подл.</text>
<text x="106.9" y="198.8">Изм.</text>
<text x="114.9" y="198.8">Лист</text>
<text x="128.9" y="198.8">№ докум.</text>
<text x="149.8" y="198.8">Подп.</text>
<text x="162.9" y="198.8">Дата</text>
<text x="181.8" y="207.8">Копировал</text>
<text x="251.8" y="207.8">Формат</text>
<text x="271.8" y="207.8">A4</text>
</g>
<g font-size="2.5" fill="#262626">
<text x="84.4" y="46.8">24V</text>
<text x="194.1" y="46.8">5V</text>
<text x="149.8" y="49.4">5VSW</text>
<text x="228.4" y="50.6">5V</text>
<text x="147.7" y="54.4">5VFB</text>
<text x="167.5" y="59.5">5VFB</text>
<text x="127.6" y="77.3">GND</text>
<text x="191.5" y="82.3">3V3_EXT</text>
<text x="205.5" y="86.1">3V3_EXT</text>
<text x="102.2" y="92.4">24V</text>
<text x="152.3" y="94.9">3V3SW</text>
<text x="214" y="92.4">3V3</text>
<text x="85.7" y="96.2">24V</text>
<text x="146.7" y="100">3V3FB</text>
<text x="227.9" y="96.2">3V3</text>
<text x="167.5" y="105.1">3V3FB</text>
<text x="85.7" y="116.5">GND</text>
<text x="127.6" y="122.8">GND</text>
<text x="138.3" y="130.4">5V</text>
<text x="193.7" y="130.4">3V3</text>
<text x="165.7" y="160.9">GND</text>
</g>
<g font-size="2.5" fill="#0e0e0e">
<text x="119.3" y="46.8">U2</text>
<text x="166.8" y="52.7">47uH</text>
<text x="166.8" y="48.1">L2</text>
<text x="212.2" y="53.2">R46</text>
<text x="88.8" y="57">470u</text>
<text x="88.8" y="59.5">50V</text>
<text x="88.8" y="54.4">C13</text>
<text x="106.4" y="59.3">0u1</text>
<text x="106.4" y="56.7">C14</text>
<text x="180" y="59.3">15n</text>
<text x="180" y="56.7">C15</text>
<text x="186.8" y="58">30k</text>
<text x="186.8" y="55.7">R2</text>
<text x="198" y="59.5">220u</text>
<text x="198" y="57">C16</text>
<text x="211.9" y="55.5">1k5</text>
<text x="66" y="62">J1</text>
<text x="119.3" y="64.6">LM2596S-ADJ</text>
<text x="160.2" y="61">D1</text>
<text x="186.8" y="65.3">10k</text>
<text x="187.1" y="63.3">R3</text>
<text x="198" y="62">10V</text>
<text x="216.3" y="64.3">DL3</text>
<text x="119.3" y="92.4">U3</text>
<text x="166.8" y="93.7">L3</text>
<text x="204.1" y="94.2">R4</text>
<text x="166.8" y="98.2">47uH</text>
<text x="186.8" y="101.3">R5</text>
<text x="204.1" y="98.2">0R</text>
<text x="106.4" y="104.8">0u1</text>
<text x="106.4" y="102.3">C17</text>
<text x="160.2" y="106.6">D2</text>
<text x="180" y="104.8">15n</text>
<text x="180" y="102.3">C18</text>
<text x="186.8" y="103.6">30k</text>
<text x="198" y="105.1">220u</text>
<text x="198" y="107.6">10V</text>
<text x="198" y="102.5">C19</text>
<text x="119.3" y="110.2">LM2596S-ADJ</text>
<text x="186.6" y="110.9">18k</text>
<text x="186.8" y="108.9">R6</text>
<text x="159.9" y="130.4">U4</text>
<text x="141.9" y="137.8">C20</text>
<text x="197.7" y="137.8">C21</text>
<text x="207.1" y="136.8">R47</text>
<text x="141.9" y="140.3">10u</text>
<text x="157.4" y="143.1">LM1117MPX-3.3/NOPB</text>
<text x="197.7" y="140.3">10u</text>
<text x="206.9" y="139.1">1k5</text>
<text x="211.2" y="147.9">DL4</text>
</g>
<g font-size="2.5">
<text x="116.1" y="49.4">1</text>
<text x="121.1" y="50.6">VIN</text>
<text x="134.2" y="50.6">OUT</text>
<text x="141.6" y="49.4">2</text>
<text x="67.8" y="58.2">2</text>
<text x="68.1" y="55.7">1</text>
<text x="115.8" y="54.4">5</text>
<text x="115.8" y="59.5">3</text>
<text x="121.1" y="55.7">ON/OFF</text>
<text x="135.4" y="55.7">FB</text>
<text x="141.6" y="54.4">4</text>
<text x="141.6" y="59.5">6</text>
<text x="121.1" y="60.8">GND</text>
<text x="134" y="60.8">TAB</text>
<text x="116.1" y="94.9">1</text>
<text x="141.6" y="94.9">2</text>
<text x="115.8" y="100">5</text>
<text x="121.1" y="96.2">VIN</text>
<text x="121.1" y="101.3">ON/OFF</text>
<text x="134.2" y="96.2">OUT</text>
<text x="135.4" y="101.3">FB</text>
<text x="141.6" y="100">4</text>
<text x="115.8" y="105.1">3</text>
<text x="121.1" y="106.4">GND</text>
<text x="134" y="106.4">TAB</text>
<text x="141.6" y="105.1">6</text>
<text x="213.2" y="117.8">Опционально</text>
<text x="156.4" y="133">3</text>
<text x="161.7" y="134.3">IN</text>
<text x="169.7" y="134.3">OUT</text>
<text x="177.2" y="133">2</text>
<text x="156.7" y="138.1">1</text>
<text x="161.7" y="139.3">GND</text>
<text x="169.6" y="139.3">TAB</text>
<text x="177.2" y="138.1">4</text>
</g>
</svg>
